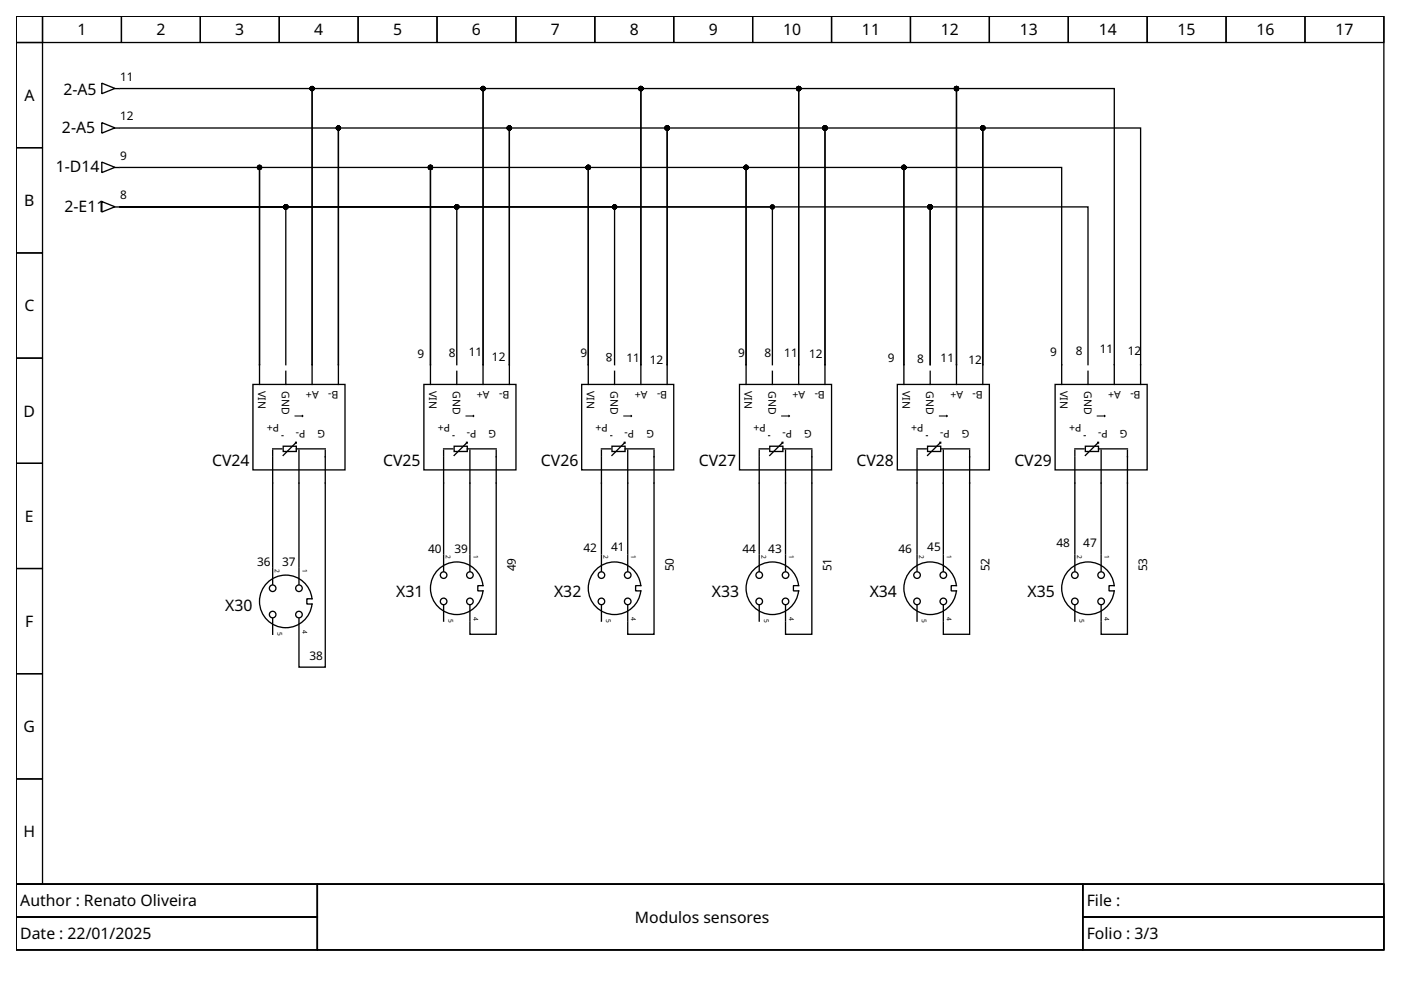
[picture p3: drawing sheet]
<svg xmlns="http://www.w3.org/2000/svg" width="297mm" height="210mm" viewBox="0 0 297 210" stroke-linecap="round" stroke-linejoin="round" font-family="sans-serif">
<g fill="none" stroke="#000" stroke-width=".28">
<path d="M3.4 3.4h290v184.1h-290zM3.4 3.4h5.6v5.6h-5.6zM3.4 9h5.6v22.3h-5.6zM9 3.4h16.7v5.6h-16.7zM21.6 17.6l2.8 1.2-2.8 1.1zM24.4 18.8h.9M25.5 18.8h40.7v58.5M25.7 3.4h16.8v5.6h-16.8zM42.5 3.4h16.7v5.6h-16.7zM59.2 3.4h16.7v5.6h-16.7zM75.9 3.4h16.8v5.6h-16.8zM92.7 3.4h16.7v5.6h-16.7z"/>
<path d="M109.4 3.4h16.7v5.6h-16.7zM126.1 3.4h16.7v5.6h-16.7zM142.8 3.4h16.8v5.6h-16.8zM159.6 3.4h16.7v5.6h-16.7zM176.3 3.4h16.7v5.6h-16.7zM193 3.4h16.8v5.6h-16.8zM209.8 3.4h16.7v5.6h-16.7zM226.5 3.4h16.7v5.6h-16.7zM243.2 3.4h16.8v5.6h-16.8zM260 3.4h16.7v5.6h-16.7zM276.7 3.4h16.7v5.6h-16.7zM3.4 31.3h5.6v22.3h-5.6z"/>
<path d="M21.6 26l2.8 1.1-2.8 1.1zM21.6 34.4l2.8 1.1-2.8 1.1zM24.4 27.2h.9M24.4 35.5h.9M25.5 27.1h46.2v50.2M25.5 35.5h29.5v41.8M3.4 53.6h5.6v22.3h-5.6zM21.6 42.7l2.8 1.1-2.8 1.2zM24.4 43.9h.9M25.5 43.9h35.1v33.4M25.5 43.9h71.3v33.4M25.5 43.9h104.8v33.4"/>
<path d="M25.5 43.9h138.3v33.4M25.5 43.9h171.7v33.4v-33.4h33.5v33.4M3.4 75.9h5.6v22.3h-5.6zM55 77.3v-41.8h36.3v41.8M55 77.3v4.2M60.6 78.7v2.8M66.2 77.3v-58.5h36.2v58.5M66.2 77.3v4.2M71.7 77.3v-50.2h36.3v50.2M71.7 77.3v4.2M91.3 77.3v-41.8h33.4v41.8M91.3 77.3v4.2"/>
<path d="M96.8 78.7v2.8M102.4 77.3v-58.5h33.5v58.5M102.4 77.3v4.2M108 77.3v-50.2h33.5v50.2M108 77.3v4.2M124.7 77.3v-41.8h33.5v41.8M124.7 77.3v4.2M130.3 78.7v2.8M135.9 77.3v-58.5h33.4v58.5M135.9 77.3v4.2M141.5 77.3v-50.2h33.4v50.2M141.5 77.3v4.2"/>
<path d="M158.2 77.3v-41.8h33.4v41.8M158.2 77.3v4.2M163.8 78.7v2.8M169.3 77.3v-58.5h33.5v58.5M169.3 77.3v4.2M174.9 77.3v-50.2h33.5v50.2M174.9 77.3v4.2M191.6 77.3v-41.8h33.5v46M191.6 77.3v4.2M197.2 78.7v2.8M202.8 77.3v-58.5h33.5v62.7M202.8 77.3v4.2"/>
<path d="M208.4 77.3v-50.2h33.4v54.4M208.4 77.3v4.2M230.7 78.7v2.8M3.4 98.2h5.6v22.3h-5.6zM53.6 81.5h19.5v18.1h-19.5zM57.8 96.8v23.5M57.8 95.2h2M57.8 95.4v1.2M60 94.6h2.8v1.1h-2.8zM62.7 93.8h.1v.1h-.1zM62.7 93.9l-2.7 2.7M62.8 95.2h6.2"/>
<path d="M63.4 95.4v24.9M69 95.4v46.1h-5.6v-6.7M89.9 81.5h19.5v18.1h-19.5zM94.1 96.8v20.7M94.1 95.2h1.9M94.1 95.4v1.2M96.3 94.6h2.8v1.1h-2.8zM98.9 93.8h.2v.1h-.2zM98.9 93.9l-2.6 2.7M99.1 95.2h6.1M99.6 95.4v22.1M105.2 95.4v39.1h-5.6v-2.5"/>
<path d="M123.3 81.5h19.5v18.1h-19.5zM127.5 96.8v20.7M127.5 95.2h2M127.5 95.4v1.2M129.7 94.6h2.8v1.1h-2.8zM132.4 93.8h.1v.1h-.1zM132.4 93.9l-2.7 2.7M132.5 95.2h6.2M133.1 95.4v22.1M138.7 95.4v39.1h-5.6v-2.5M156.8 81.5h19.5v18.1h-19.5zM161 96.8v20.7"/>
<path d="M161 95.2h1.9M161 95.4v1.2M163.2 94.6h2.8v1.1h-2.8zM165.8 93.8h.2v.1h-.2zM165.8 93.9l-2.6 2.7M166 95.2h6.1M166.5 95.4v22.1M172.1 95.4v39.1h-5.6v-2.5M190.2 81.5h19.6v18.1h-19.6zM194.4 96.8v20.7M194.4 95.2h2M194.4 95.4v1.2"/>
<path d="M196.7 94.6h2.7v1.1h-2.7zM199.3 93.8h.1v.1h-.1zM199.3 93.9l-2.6 2.7M199.4 95.2h6.2M200 95.4v22.1M205.6 95.4v39.1h-5.6v-2.5M223.7 81.5h19.5v18.1h-19.5zM227.9 96.8v20.7M227.9 95.2h1.9M227.9 95.4v1.2M230.1 94.6h2.8v1.1h-2.8zM232.7 93.8h.2v.1h-.2z"/>
<path d="M232.7 93.9l-2.6 2.7M232.9 95.2h6.1M233.5 95.4v22.1M239 95.4v39.1h-5.5v-2.5M94.1 117.8v3.3M99.6 117.8v3.3M127.5 117.8v3.3M133.1 117.8v3.3M161 117.8v3.3M166.5 117.8v3.3M194.4 117.8v3.3M200 117.8v3.3"/>
<path d="M227.9 117.8v3.3M233.5 117.8v3.3M3.4 120.5h5.6v22.3h-5.6zM57.8 120.5v3.4M57.8 131.1v3.4M63.4 120.5v3.4M63.4 131.1v3.4M66.2 128.1h-1.1v-1.1l1-.1a5.6 5.6 0 0 0-8.5-4.1 5.6 5.6 0 0 0 0 9.4 5.6 5.6 0 0 0 8.5-4.1M94.1 128.3v3.4M99.6 128.3v3.4M102.4 124.1a5.6 5.6 0 0 0-8.5-4.1 5.6 5.6 0 0 0 0 9.5 5.6 5.6 0 0 0 8.5-4.2h-1.1v-1.1h1.1M127.5 128.3v3.4"/>
<path d="M133.1 128.3v3.4M135.8 124.1a5.6 5.6 0 0 0-8.5-4.1 5.6 5.6 0 0 0 0 9.5 5.6 5.6 0 0 0 8.5-4.2h-1v-1.1h1.1M161 128.3v3.4M166.5 128.3v3.4M169.3 124.1a5.6 5.6 0 0 0-8.5-4.1 5.6 5.6 0 0 0 0 9.5 5.6 5.6 0 0 0 8.5-4.2M169.3 124.2h-1.1v1.1h1.1M194.4 128.3v3.4M200 128.3v3.4M202.8 124.1a5.6 5.6 0 0 0-8.5-4.1 5.6 5.6 0 0 0 0 9.5 5.6 5.6 0 0 0 8.5-4.2M202.8 124.2h-1.1v1.1h1.1M227.9 128.3v3.4M233.5 128.3v3.4"/>
<path d="M236.2 124.1a5.6 5.6 0 0 0-8.5-4.1 5.6 5.6 0 0 0 0 9.5 5.6 5.6 0 0 0 8.5-4.2h-1.1v-1.1h1.2M3.4 142.8h5.6v22.4h-5.6zM3.4 165.2h5.6v22.3h-5.6zM3.4 187.5h290v13.9h-290zM3.4 187.5h63.9v6.9h-63.9zM3.4 194.4h63.9v7h-63.9zM67.3 187.5h162.3v13.9h-162.3zM229.6 187.5h63.8v6.9h-63.8zM229.6 194.4h63.8v7h-63.8z"/>
<circle cx="57.8" cy="130.3" r=".7"/>
<circle cx="57.8" cy="124.7" r=".7"/>
<circle cx="63.4" cy="124.7" r=".7"/>
<circle cx="63.4" cy="130.3" r=".7"/>
<circle cx="94.1" cy="121.9" r=".7"/>
<circle cx="94.1" cy="127.5" r=".7"/>
<circle cx="99.6" cy="127.5" r=".7"/>
<circle cx="99.6" cy="121.9" r=".7"/>
<circle cx="127.5" cy="127.5" r=".7"/>
<circle cx="127.5" cy="121.9" r=".7"/>
<circle cx="133.1" cy="121.9" r=".7"/>
<circle cx="133.1" cy="127.5" r=".7"/>
<circle cx="161" cy="127.5" r=".7"/>
<circle cx="161" cy="121.9" r=".7"/>
<circle cx="166.5" cy="121.9" r=".7"/>
<circle cx="166.5" cy="127.5" r=".7"/>
<circle cx="194.4" cy="127.5" r=".7"/>
<circle cx="194.4" cy="121.9" r=".7"/>
<circle cx="200" cy="121.9" r=".7"/>
<circle cx="200" cy="127.5" r=".7"/>
<circle cx="227.9" cy="127.5" r=".7"/>
<circle cx="227.9" cy="121.9" r=".7"/>
<circle cx="233.5" cy="127.5" r=".7"/>
<circle cx="233.5" cy="121.9" r=".7"/>
</g>
<g fill="none" stroke="#000" stroke-width=".21">
<path d="M59.8 92.4h.2M62.5 88.2h1.7M64.1 88.1l.1 .1-.1 .1M96 92.4h.3M98.8 88.2h1.6M100.3 88.1l.2 .1-.2 .1M129.5 92.4h.2M132.3 88.2h1.6M133.8 88.1l.1 .1-.1 .1M162.9 92.4h.3M165.7 88.2h1.6M167.2 88.1l.2 .1-.2 .1"/>
<path d="M196.4 92.4h.3M199.2 88.2h1.6M200.7 88.1l.1 .1-.1 .1M229.8 92.4h.3M232.6 88.2h1.6M234.2 88.1l.1 .1-.1 .1"/>
</g>
<g fill="#000" stroke="#000" stroke-width=".28">
<circle cx="66.2" cy="18.8" r=".42"/>
<circle cx="102.4" cy="18.8" r=".42"/>
<circle cx="135.9" cy="18.8" r=".42"/>
<circle cx="169.3" cy="18.8" r=".42"/>
<circle cx="202.8" cy="18.8" r=".42"/>
<circle cx="55" cy="35.5" r=".42"/>
<circle cx="71.7" cy="27.1" r=".42"/>
<circle cx="91.3" cy="35.5" r=".42"/>
<circle cx="108" cy="27.1" r=".42"/>
<circle cx="124.7" cy="35.5" r=".42"/>
<circle cx="141.5" cy="27.1" r=".42"/>
<circle cx="158.2" cy="35.5" r=".42"/>
<circle cx="174.9" cy="27.1" r=".42"/>
<circle cx="191.6" cy="35.5" r=".42"/>
<circle cx="208.4" cy="27.1" r=".42"/>
<circle cx="60.6" cy="43.9" r=".42"/>
<circle cx="96.8" cy="43.9" r=".42"/>
<circle cx="130.3" cy="43.9" r=".42"/>
<circle cx="163.8" cy="43.9" r=".42"/>
<circle cx="197.2" cy="43.9" r=".42"/>
</g>
<g font-size="3.3">
<text x="16.4" y="7.5">1</text>
<text x="33.2" y="7.5">2</text>
<text x="49.9" y="7.5">3</text>
<text x="66.6" y="7.5">4</text>
<text x="83.3" y="7.5">5</text>
<text x="100.1" y="7.5">6</text>
<text x="116.8" y="7.5">7</text>
<text x="133.5" y="7.5">8</text>
<text x="150.3" y="7.5">9</text>
<text x="166" y="7.5">10</text>
<text x="182.8" y="7.5">11</text>
<text x="199.5" y="7.5">12</text>
<text x="216.2" y="7.5">13</text>
<text x="232.9" y="7.5">14</text>
<text x="249.7" y="7.5">15</text>
<text x="266.4" y="7.5">16</text>
<text x="283.1" y="7.5">17</text>
<text x="5.2" y="21.4">A</text>
<text x="13.5" y="20.1">2-A5</text>
<text x="13.1" y="28.2">2-A5</text>
<text x="11.8" y="36.5">1-D14</text>
<text x="5.1" y="43.7">B</text>
<text x="13.7" y="44.9">2-E11</text>
<text x="5.2" y="66">C</text>
<text x="5" y="88.3">D</text>
<text x="45" y="98.8">CV24</text>
<text x="81.2" y="98.8">CV25</text>
<text x="114.7" y="98.8">CV26</text>
<text x="148.1" y="98.8">CV27</text>
<text x="181.6" y="98.8">CV28</text>
<text x="215.1" y="98.8">CV29</text>
<text x="5.3" y="110.6">E</text>
<text x="47.8" y="129.5">X30</text>
<text x="84" y="126.7">X31</text>
<text x="117.5" y="126.7">X32</text>
<text x="150.9" y="126.7">X33</text>
<text x="184.4" y="126.7">X34</text>
<text x="217.8" y="126.7">X35</text>
<text x="5.4" y="132.9">F</text>
<text x="5" y="155.3">G</text>
<text x="5" y="177.6">H</text>
<text x="4.3" y="192.2">Author : Renato Oliveira</text>
<text x="134.6" y="195.7">Modulos sensores</text>
<text x="230.4" y="192.2">File :</text>
<text x="4.3" y="199.2">Date : 22/01/2025</text>
<text x="230.4" y="199.2">Folio : 3/3</text>
</g>
<g font-size="2.5">
<text x="25.5" y="17.1">11</text>
<text x="25.5" y="25.5">12</text>
<text x="25.5" y="33.8">9</text>
<text x="25.5" y="42.2">8</text>
<text x="88.5" y="75.8">9</text>
<text x="95.2" y="75.7">8</text>
<text x="99.4" y="75.5">11</text>
<text x="104.3" y="76.5">12</text>
<text x="123.1" y="75.7">9</text>
<text x="129.9" y="74.9" transform="rotate(-180 129.9 74.9)">8</text>
<text x="132.8" y="76.7">11</text>
<text x="137.8" y="77.1">12</text>
<text x="156.5" y="75.7">9</text>
<text x="162.1" y="75.7">8</text>
<text x="166.3" y="75.8">11</text>
<text x="171.5" y="75.8">12</text>
<text x="188.3" y="76.8">9</text>
<text x="194.4" y="76.9">8</text>
<text x="199.4" y="76.7">11</text>
<text x="205.3" y="77.1">12</text>
<text x="222.7" y="75.5">9</text>
<text x="228.1" y="75.2">8</text>
<text x="233.2" y="74.8">11</text>
<text x="239.1" y="75.2">12</text>
<text x="90.8" y="117.3">40</text>
<text x="96.3" y="117.2">39</text>
<text x="123.7" y="117">42</text>
<text x="129.6" y="116.9">41</text>
<text x="157.4" y="117.3">44</text>
<text x="162.9" y="117.3">43</text>
<text x="190.5" y="117.3">46</text>
<text x="196.6" y="116.9">45</text>
<text x="224" y="116">48</text>
<text x="229.7" y="116">47</text>
<text x="54.5" y="120">36</text>
<text x="59.8" y="120">37</text>
<text x="109.4" y="121.1" transform="rotate(-90 109.4 121.1)">49</text>
<text x="142.8" y="121.1" transform="rotate(-90 142.8 121.1)">50</text>
<text x="176.3" y="121.1" transform="rotate(-90 176.3 121.1)">51</text>
<text x="209.8" y="121.1" transform="rotate(-90 209.8 121.1)">52</text>
<text x="243.2" y="121.1" transform="rotate(-90 243.2 121.1)">53</text>
<text x="65.6" y="139.9">38</text>
</g>
<g font-size="2.2">
<text x="54.7" y="82.9" transform="rotate(90 54.7 82.9)">VIN</text>
<text x="59.8" y="82.9" transform="rotate(90 59.8 82.9)">GND</text>
<text x="67.6" y="82.9" transform="rotate(-180 67.6 82.9)">A+</text>
<text x="71.7" y="82.9" transform="rotate(-180 71.7 82.9)">B-</text>
<text x="91" y="82.9" transform="rotate(90 91 82.9)">VIN</text>
<text x="96" y="82.9" transform="rotate(90 96 82.9)">GND</text>
<text x="103.8" y="82.9" transform="rotate(-180 103.8 82.9)">A+</text>
<text x="108" y="82.9" transform="rotate(-180 108 82.9)">B-</text>
<text x="124.4" y="82.9" transform="rotate(90 124.4 82.9)">VIN</text>
<text x="129.5" y="82.9" transform="rotate(90 129.5 82.9)">GND</text>
<text x="137.3" y="82.9" transform="rotate(-180 137.3 82.9)">A+</text>
<text x="141.5" y="82.9" transform="rotate(-180 141.5 82.9)">B-</text>
<text x="157.9" y="82.9" transform="rotate(90 157.9 82.9)">VIN</text>
<text x="162.9" y="82.9" transform="rotate(90 162.9 82.9)">GND</text>
<text x="170.7" y="82.9" transform="rotate(-180 170.7 82.9)">A+</text>
<text x="174.9" y="82.9" transform="rotate(-180 174.9 82.9)">B-</text>
<text x="191.3" y="82.9" transform="rotate(90 191.3 82.9)">VIN</text>
<text x="196.4" y="82.9" transform="rotate(90 196.4 82.9)">GND</text>
<text x="204.2" y="82.9" transform="rotate(-180 204.2 82.9)">A+</text>
<text x="208.4" y="82.9" transform="rotate(-180 208.4 82.9)">B-</text>
<text x="224.8" y="82.9" transform="rotate(90 224.8 82.9)">VIN</text>
<text x="229.8" y="82.9" transform="rotate(90 229.8 82.9)">GND</text>
<text x="237.6" y="82.9" transform="rotate(-180 237.6 82.9)">A+</text>
<text x="241.8" y="82.9" transform="rotate(-180 241.8 82.9)">B-</text>
<text x="59.2" y="89.9" transform="rotate(-180 59.2 89.9)">P+</text>
<text x="95.4" y="89.9" transform="rotate(-180 95.4 89.9)">P+</text>
<text x="128.9" y="89.9" transform="rotate(-180 128.9 89.9)">P+</text>
<text x="162.4" y="89.9" transform="rotate(-180 162.4 89.9)">P+</text>
<text x="195.8" y="89.9" transform="rotate(-180 195.8 89.9)">P+</text>
<text x="229.3" y="89.9" transform="rotate(-180 229.3 89.9)">P+</text>
<text x="64.8" y="91.3" transform="rotate(-180 64.8 91.3)">P-</text>
<text x="69" y="91.3" transform="rotate(-180 69 91.3)">G</text>
<text x="101" y="91.3" transform="rotate(-180 101 91.3)">P-</text>
<text x="105.2" y="91.3" transform="rotate(-180 105.2 91.3)">G</text>
<text x="134.5" y="91.3" transform="rotate(-180 134.5 91.3)">P-</text>
<text x="138.7" y="91.3" transform="rotate(-180 138.7 91.3)">G</text>
<text x="167.9" y="91.3" transform="rotate(-180 167.9 91.3)">P-</text>
<text x="172.1" y="91.3" transform="rotate(-180 172.1 91.3)">G</text>
<text x="201.4" y="91.3" transform="rotate(-180 201.4 91.3)">P-</text>
<text x="205.6" y="91.3" transform="rotate(-180 205.6 91.3)">G</text>
<text x="234.9" y="91.3" transform="rotate(-180 234.9 91.3)">P-</text>
<text x="239" y="91.3" transform="rotate(-180 239 91.3)">G</text>
</g>
<g font-size="1.4">
<text x="94.5" y="117.8" transform="rotate(90 94.5 117.8)">2</text>
<text x="100.4" y="117.8" transform="rotate(90 100.4 117.8)">1</text>
<text x="128" y="117.8" transform="rotate(90 128 117.8)">2</text>
<text x="133.8" y="117.8" transform="rotate(90 133.8 117.8)">1</text>
<text x="161.4" y="117.8" transform="rotate(90 161.4 117.8)">2</text>
<text x="167.3" y="117.8" transform="rotate(90 167.3 117.8)">1</text>
<text x="194.9" y="117.8" transform="rotate(90 194.9 117.8)">2</text>
<text x="200.7" y="117.8" transform="rotate(90 200.7 117.8)">1</text>
<text x="228.4" y="117.8" transform="rotate(90 228.4 117.8)">2</text>
<text x="234.2" y="117.8" transform="rotate(90 234.2 117.8)">1</text>
<text x="58.3" y="120.5" transform="rotate(90 58.3 120.5)">2</text>
<text x="64.1" y="120.5" transform="rotate(90 64.1 120.5)">1</text>
<text x="95.1" y="131.1" transform="rotate(90 95.1 131.1)">5</text>
<text x="100.4" y="130.9" transform="rotate(90 100.4 130.9)">4</text>
<text x="128.5" y="131.1" transform="rotate(90 128.5 131.1)">5</text>
<text x="133.8" y="130.9" transform="rotate(90 133.8 130.9)">4</text>
<text x="162" y="131.1" transform="rotate(90 162 131.1)">5</text>
<text x="167.3" y="130.9" transform="rotate(90 167.3 130.9)">4</text>
<text x="195.5" y="131.1" transform="rotate(90 195.5 131.1)">5</text>
<text x="200.7" y="130.9" transform="rotate(90 200.7 130.9)">4</text>
<text x="228.9" y="131.1" transform="rotate(90 228.9 131.1)">5</text>
<text x="234.2" y="130.9" transform="rotate(90 234.2 130.9)">4</text>
<text x="58.8" y="133.9" transform="rotate(90 58.8 133.9)">5</text>
<text x="64.1" y="133.6" transform="rotate(90 64.1 133.6)">4</text>
</g>
</svg>
